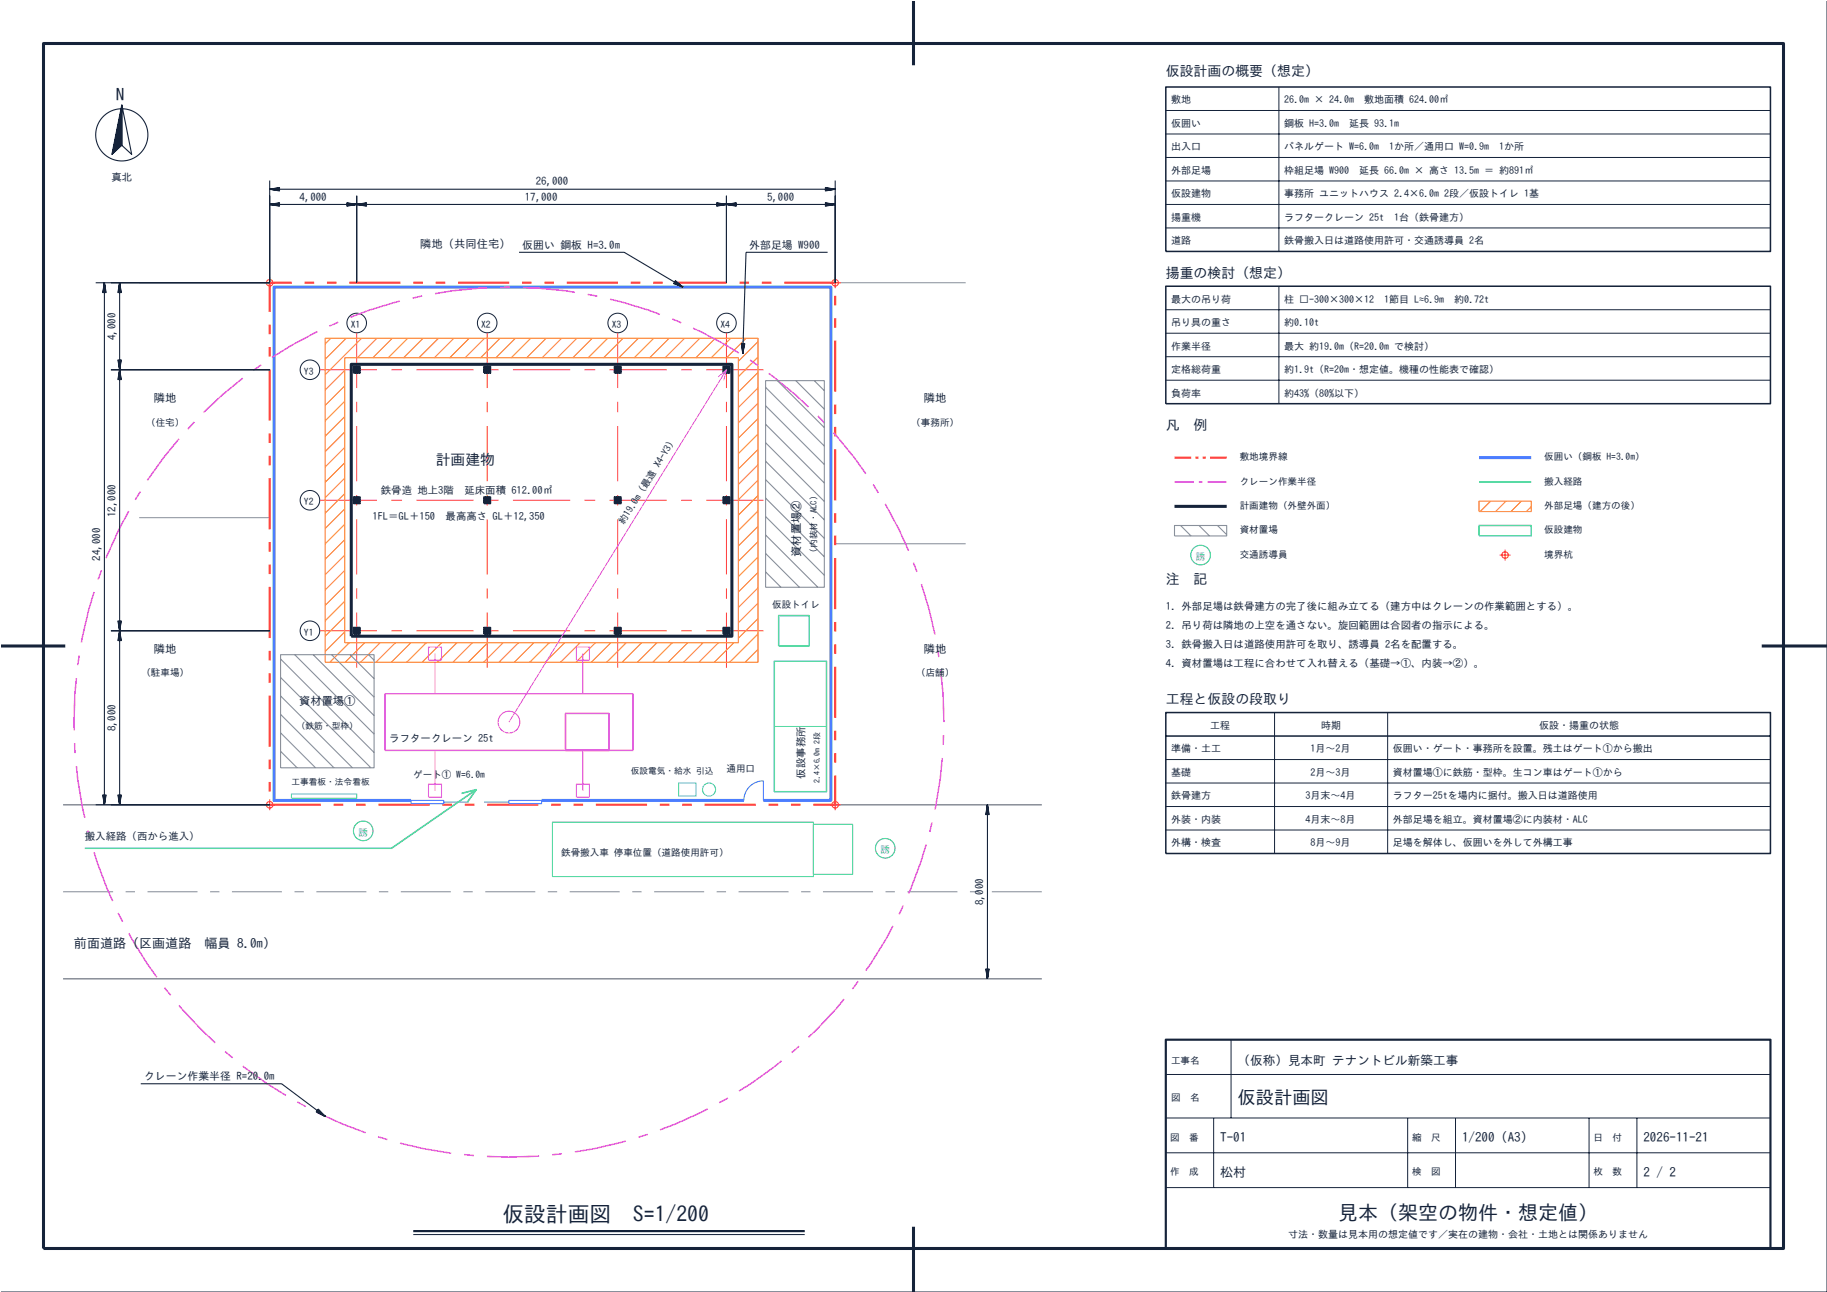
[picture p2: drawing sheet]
<svg xmlns="http://www.w3.org/2000/svg" width="420mm" height="297mm" viewBox="0 0 420 297" stroke-linecap="round" stroke-linejoin="round" font-family="sans-serif">
<g fill="none" stroke="#15233a" stroke-width=".23">
<path d="M0 0h420v297h-420zM294 20v37.8M268 25.4h139M268 30.8h139M268 36.2h139M268 41.6h139M268 47h139M268 52.4h139M268 71.2h139M268 76.6h139M294 65.8v27M268 82h139"/>
<path d="M268 87.4h139M268 174.6h139M268 180h139M293 163.8v32.4M319 163.8v32.4M268 185.4h139M268 190.8h139M283 239v18M268 247h139M268 257h139M279 257v16M323.6 257v16"/>
<path d="M334.6 257v16M365.3 257v16M376.3 257v16M268 265h139M268 273h139M95 283.8h90"/>
<circle cx="82" cy="74.2" r="2.25"/>
<circle cx="112" cy="74.2" r="2.25"/>
<circle cx="142" cy="74.2" r="2.25"/>
<circle cx="167" cy="74.2" r="2.25"/>
<circle cx="71.3" cy="85" r="2.25"/>
<circle cx="71.3" cy="115" r="2.25"/>
<circle cx="71.3" cy="145" r="2.25"/>
</g>
<path d="M10 10h400v277h-400zM210 0v15M80.7 83.7h87.5v62.5h-87.5zM270 116.4h12M0 148.5h15M405 148.5h15M210 282v15" fill="none" stroke="#15233a" stroke-width=".7" stroke-linecap="butt"/>
<path d="M14.5 185h47.5M192 185h47.5M14.5 225h225" fill="none" stroke="#8a8f98" stroke-width=".35"/>
<path d="M14.5 205h225" fill="none" stroke="#8a8f98" stroke-width=".23" stroke-dasharray="11.5 2.9 2.2 2.9" stroke-linecap="butt"/>
<path d="M62 47.5v17.5h-30M192 47.5v17.5h30M32 119h30M192 125h30" fill="none" stroke="#8a8f98" stroke-width=".23"/>
<path d="M62 185h130v-120h-130v120" fill="none" stroke="#ff4040" stroke-width=".5" stroke-dasharray="11.8 2.9 2.2 2.9 2.2 2.9" stroke-linecap="butt"/>
<path d="M270 105.2h12" fill="none" stroke="#ff4040" stroke-width=".5" stroke-dasharray="3.8 1 .7 1 .7 1" stroke-linecap="butt"/>
<g fill="none" stroke="#ff4040" stroke-width=".25">
<path d="M60.7 65h2.5M62 63.7v2.5M190.7 65h2.5M192 63.7v2.5M344.7 127.6h2.5M346 126.3v2.5M60.7 185h2.5M62 183.7v2.5M190.7 185h2.5M192 183.7v2.5"/>
<circle cx="62" cy="65" r=".75"/>
<circle cx="192" cy="65" r=".75"/>
<circle cx="346" cy="127.6" r=".75"/>
<circle cx="62" cy="185" r=".75"/>
<circle cx="192" cy="185" r=".75"/>
</g>
<path d="M82 153.5v-77M112 153.5v-77M142 153.5v-77M167 153.5v-77" fill="none" stroke="#ff4040" stroke-width=".23" stroke-dasharray="12.7 3.2 2.4 3.2" stroke-linecap="butt"/>
<path d="M73.5 85h102M73.5 115h102M73.5 145h102" fill="none" stroke="#ff4040" stroke-width=".23" stroke-dasharray="13.2 3.3 2.5 3.3" stroke-linecap="butt"/>
<g fill="none" stroke="#15233a" stroke-width=".35">
<path d="M268 20h139v37.8h-139zM268 65.8h139v27h-139zM81.2 84.2h1.5v1.5h-1.5zM81.4 84.2l-.2 .2M81.9 84.2l-.7 .7M82.3 84.2l-1.1 1.1M82.7 84.2l-1.5 1.5M82.7 85.5l-.2 .2M82.7 85.1l-.6 .6M82.7 84.6l-1.1 1.1M111.2 84.2h1.5v1.5h-1.5zM111.6 84.2l-.4 .4"/>
<path d="M112 84.2l-.8 .8M112.4 84.2l-1.2 1.2M112.7 85.2l-.5 .5M112.7 84.8l-.9 .9M112.7 84.3l-1.4 1.4M112.7 85.6l-.1 .1M141.2 84.2h1.5v1.5h-1.5zM141.2 84.3h.1M141.7 84.2l-.5 .5M142.1 84.2l-.9 .9M142.5 84.2l-1.3 1.3M142.7 85.7h.1"/>
<path d="M142.7 85.3l-.4 .4M142.7 84.9l-.8 .8M142.7 84.5l-1.2 1.2M166.2 84.2h1.5v1.5h-1.5zM166.3 84.2l-.1 .1M166.7 84.2l-.5 .5M167.1 84.2l-.9 .9M167.6 84.2l-1.4 1.4M167.7 85.3l-.4 .4M167.7 84.9l-.8 .8M167.7 84.5l-1.2 1.2M81.2 114.2h1.5v1.5h-1.5z"/>
<path d="M81.6 114.2l-.4 .4M82 114.2l-.8 .8M82.4 114.2l-1.2 1.2M82.7 115.6l-.1 .1M82.7 115.2l-.5 .5M82.7 114.8l-.9 .9M82.7 114.3l-1.4 1.4M111.2 114.2h1.5v1.5h-1.5zM111.2 114.3h.1M111.7 114.2l-.5 .5M112.1 114.2l-.9 .9M112.5 114.2l-1.3 1.3"/>
<path d="M112.7 115.7h.1M112.7 115.3l-.4 .4M112.7 114.9l-.8 .8M112.7 114.5l-1.2 1.2M141.2 114.2h1.5v1.5h-1.5zM141.4 114.2l-.2 .2M141.8 114.2l-.6 .6M142.2 114.2l-1 1M142.7 114.2l-1.5 1.5M142.7 115l-.7 .7M142.7 114.6l-1.1 1.1M142.7 115.4l-.3 .3"/>
<path d="M166.2 114.2h1.5v1.5h-1.5zM166.4 114.2l-.2 .2M166.8 114.2l-.6 .6M167.3 114.2l-1.1 1.1M167.7 114.2l-1.5 1.5M167.7 115.5l-.2 .2M167.7 115l-.7 .7M167.7 114.6l-1.1 1.1M81.2 144.2h1.5v1.5h-1.5zM81.2 144.3h.1M81.7 144.2l-.5 .5M82.1 144.2l-.9 .9"/>
<path d="M82.5 144.2l-1.3 1.3M82.7 145.7h.1M82.7 145.3l-.4 .4M82.7 144.9l-.8 .8M82.7 144.5l-1.2 1.2M111.2 144.2h1.5v1.5h-1.5zM111.4 144.2l-.2 .2M111.8 144.2l-.6 .6M112.2 144.2l-1 1M112.7 144.2l-1.5 1.5M112.7 145.4l-.3 .3M112.7 145l-.7 .7"/>
<path d="M112.7 144.6l-1.1 1.1M141.2 144.2h1.5v1.5h-1.5zM141.5 144.2l-.3 .3M141.9 144.2l-.7 .7M142.4 144.2l-1.2 1.2M142.7 145.6l-.1 .1M142.7 145.1l-.6 .6M142.7 144.7l-1 1M142.7 144.3l-1.4 1.4M166.2 144.2h1.5v1.5h-1.5zM166.5 144.2l-.3 .3M167 144.2l-.8 .8"/>
<path d="M167.4 144.2l-1.2 1.2M167.7 145.6l-.1 .1M167.7 145.2l-.5 .5M167.7 144.7l-1 1M167.7 144.3l-1.4 1.4M268 163.8h139v32.4h-139zM268 169.2h139"/>
</g>
<g fill="none" stroke="#ff8a1f" stroke-width=".25">
<path d="M74.7 77.7h99.5v74.5h-99.5zM76.1 77.7l-1.4 1.4M79.6 77.7l-4.9 4.9M83.1 77.7l-8.4 8.4M86.7 77.7l-4.5 4.5M90.2 77.7l-4.5 4.5M93.7 77.7l-4.5 4.5M97.3 77.7l-4.5 4.5M100.8 77.7l-4.5 4.5M104.3 77.7l-4.5 4.5M107.9 77.7l-4.5 4.5M111.4 77.7l-4.5 4.5"/>
<path d="M115 77.7l-4.5 4.5M118.5 77.7l-4.5 4.5M122 77.7l-4.5 4.5M125.6 77.7l-4.5 4.5M129.1 77.7l-4.5 4.5M132.6 77.7l-4.5 4.5M136.2 77.7l-4.5 4.5M139.7 77.7l-4.5 4.5M143.2 77.7l-4.5 4.5M146.8 77.7l-4.5 4.5M150.3 77.7l-4.5 4.5M153.8 77.7l-4.5 4.5"/>
<path d="M157.4 77.7l-4.5 4.5M160.9 77.7l-4.5 4.5M164.4 77.7l-4.5 4.5M168 77.7l-4.5 4.5M171.5 77.7l-4.5 4.5M174.2 78.6l-4.5 4.5M79.2 82.2h90.5v65.5h-90.5zM79.2 99.3l-4.5 4.5M79.2 95.8l-4.5 4.5M79.2 92.2l-4.5 4.5M79.2 88.7l-4.5 4.5M79.2 85.2l-4.5 4.5"/>
<path d="M174.2 99.8l-4.5 4.5M174.2 96.2l-4.5 4.5M174.2 92.7l-4.5 4.5M174.2 89.2l-4.5 4.5M174.2 85.6l-4.5 4.5M174.2 82.1l-4.5 4.5M79.2 117l-4.5 4.5M79.2 113.5l-4.5 4.5M79.2 109.9l-4.5 4.5M79.2 106.4l-4.5 4.5M79.2 102.8l-4.5 4.5M174.2 117.4l-4.5 4.5"/>
<path d="M174.2 113.9l-4.5 4.5M174.2 110.4l-4.5 4.5M174.2 106.8l-4.5 4.5M174.2 103.3l-4.5 4.5M340 115.2h12v2.4h-12zM342.7 115.2l-2.4 2.4M346.2 115.2l-2.4 2.4M349.7 115.2l-2.4 2.4M352 116.5l-1.1 1.1M79.2 138.2l-4.5 4.5M79.2 134.7l-4.5 4.5M79.2 131.1l-4.5 4.5"/>
<path d="M79.2 127.6l-4.5 4.5M79.2 124.1l-4.5 4.5M79.2 120.5l-4.5 4.5M174.2 138.7l-4.5 4.5M174.2 135.1l-4.5 4.5M174.2 131.6l-4.5 4.5M174.2 128.1l-4.5 4.5M174.2 124.5l-4.5 4.5M174.2 121l-4.5 4.5M79.2 145.3l-4.5 4.5M79.2 141.7l-4.5 4.5M80.3 147.7l-4.5 4.5"/>
<path d="M83.8 147.7l-4.5 4.5M87.4 147.7l-4.5 4.5M90.9 147.7l-4.5 4.5M94.4 147.7l-4.5 4.5M98 147.7l-4.5 4.5M101.5 147.7l-4.5 4.5M105.1 147.7l-4.5 4.5M108.6 147.7l-4.5 4.5M112.1 147.7l-4.5 4.5M115.7 147.7l-4.5 4.5M119.2 147.7l-4.5 4.5M122.7 147.7l-4.5 4.5"/>
<path d="M126.3 147.7l-4.5 4.5M129.8 147.7l-4.5 4.5M133.3 147.7l-4.5 4.5M136.9 147.7l-4.5 4.5M140.4 147.7l-4.5 4.5M143.9 147.7l-4.5 4.5M147.5 147.7l-4.5 4.5M151 147.7l-4.5 4.5M154.6 147.7l-4.5 4.5M158.1 147.7l-4.5 4.5M161.6 147.7l-4.5 4.5M165.2 147.7l-4.5 4.5"/>
<path d="M168.7 147.7l-4.5 4.5M174.2 149.3l-2.9 2.9M174.2 145.7l-6.5 6.5M174.2 142.2l-4.5 4.5"/>
</g>
<path d="M340 105.2h12M94.5 184h-31.5v-118h128v118h-15.5M124.5 184h46.5" fill="none" stroke="#4c7dff" stroke-width=".7" stroke-linecap="butt"/>
<path d="M94.5 184h7.5v.7h-7.5zM117 184h7.5v.7h-7.5zM171 184a4.5 4.5 0 0 1 4.5-4.5v4.5" fill="none" stroke="#4c7dff" stroke-width=".25"/>
<path d="M102 184.4h15" fill="none" stroke="#4c7dff" stroke-width=".25" stroke-dasharray="5.7 3.6" stroke-linecap="butt"/>
<path d="M88.5 159.5h57v13h-57zM130 164h10v8.5h-10z" fill="none" stroke="#e65ce6" stroke-width=".35"/>
<g fill="none" stroke="#e65ce6" stroke-width=".25">
<path d="M98.5 148.7h3v3h-3zM100 150.2v9.3M132.5 148.7h3v3h-3zM134 150.2v9.3M100 172.5v9.2M134 172.5v9.2M98.5 180.2h3v3h-3zM132.5 180.2h3v3h-3z"/>
<circle cx="117" cy="166" r="2.5"/>
</g>
<path d="M217 166a100 100 0 0 0-148.1-87.7 100 100 0 0 0-5.6 172 100 100 0 0 0 153.5-77.8l.2-6.5" fill="none" stroke="#e65ce6" stroke-width=".35" stroke-dasharray="12 3 2.3 3" stroke-linecap="butt"/>
<path d="M270 110.8h12" fill="none" stroke="#e65ce6" stroke-width=".35" stroke-dasharray="4.5 1.1 .8 1.1" stroke-linecap="butt"/>
<path d="M167 85l-50 81M167 85l-.6 2.4M167 85l-1.9 1.6" fill="none" stroke="#e65ce6" stroke-width=".23"/>
<g fill="none" stroke="#15233a" stroke-width=".25">
<path d="M25.7 35.5h.1M25.8 35.3h.1M25.8 35.2h.2M25.8 35.1h.4M25.8 35h.5M25.8 34.9h.6M25.9 34.7h.6M25.9 34.6h.8M25.9 34.5h.9M25.9 34.4h1M26 34.3h1.1M26 34.1h1.2"/>
<path d="M26 34h1.3M26 33.9h1.5M26.1 33.8h1.5M26.1 33.7h1.6M26.1 33.5h1.7M26.1 33.4h1.9M26.2 33.3h1.8M26.2 33.2h1.8M26.2 33.1h1.8M26.2 32.9h1.8M26.3 32.8h1.7M26.3 32.7h1.7"/>
<path d="M26.3 32.6h1.7M26.3 32.5h1.7M26.4 32.3h1.6M26.4 32.2h1.6M26.4 32.1h1.6M26.4 32h1.6M26.4 31.9h1.6M26.5 31.7h1.5M26.5 31.6h1.5M26.5 31.5h1.5M26.5 31.4h1.5M26.6 31.3h1.4"/>
<path d="M26.6 31.1h1.4M26.6 31h1.4M26.6 30.9h1.4M26.7 30.8h1.3M26.7 30.7h1.3M26.7 30.5h1.3M26.7 30.4h1.3M26.8 30.3h1.2M26.8 30.2h1.2M26.8 30.1h1.2M26.8 29.9h1.2M26.9 29.8h1.1"/>
<path d="M26.9 29.7h1.1M26.9 29.6h1.1M26.9 29.5h1.1M27 29.3h1M27 29.2h1M27 29.1h1M27 29h1M27 28.9h1M27.1 28.7h.9M27.1 28.6h.9M27.1 28.5h.9M27.1 28.4h.9"/>
<path d="M27.2 28.3h.8M27.2 28.1h.8M27.2 28h.8M27.2 27.9h.8M27.3 27.8h.7M27.3 27.7h.7M27.3 27.5h.7M27.3 27.4h.7M27.4 27.3h.6M27.4 27.2h.6M27.4 27.1h.6M27.4 26.9h.6"/>
<path d="M27.5 26.8h.5M27.5 26.7h.5M27.5 26.6h.5M27.5 26.5h.5M27.6 26.3h.4M27.6 26.2h.4M27.6 26.1h.4M27.6 26h.4M27.6 25.9h.4M27.7 25.7h.3M27.7 25.6h.3M27.7 25.5h.3"/>
<path d="M27.7 25.4h.3M27.8 25.3h.2M27.8 25.1h.2M27.8 25h.2M27.8 24.9h.2M27.9 24.8h.1M27.9 24.7h.1M27.9 24.5h.1M27.9 24.4h.1M28 24.3h.1M28 24.2h.1M28 24.1v9.3l-2.3 2.1z"/>
<path d="M62 43.5l2.2-.4v.8zM62 47l2.2-.4v.8zM62 41.5v23.5h-40M62 43.5h130M62 43.5l2.2 .1M62 43.5l2.2 .2M62 43.5l2.2 .3M62 47h130M62 47l2.2 .1M62 47l2.2 .2M62 47l2.2 .3M64.2 43.2l-2.2 .3"/>
<path d="M64.2 43.3l-2.2 .2M64.2 43.4l-2.2 .1M64.2 46.7l-2.2 .3M64.2 46.8l-2.2 .2M64.2 46.9l-2.2 .1M79.7 46.6l2.3 .4-2.3 .4zM79.7 46.9l4.5 .2M79.7 46.8l4.5 .4M79.7 46.7l4.5 .6M82 47l2.2-.4v.8zM82 45v20M84.2 46.7l-4.5 .6"/>
<path d="M84.2 46.8l-4.5 .4M84.2 46.9l-4.5 .2M119.3 58h24.2l13.5 8M164.7 46.6l2.3 .4-2.3 .4zM164.7 46.9l4.5 .2M164.7 46.8l4.5 .4M164.7 46.7l4.5 .6M167 47l2.2-.4v.8zM167 45v20M169.2 46.7l-4.5 .6M169.2 46.8l-4.5 .4M169.2 46.9l-4.5 .2"/>
<path d="M189.7 43.1l2.3 .4-2.3 .4zM189.7 46.6l2.3 .4-2.3 .4zM189.7 43.4l2.3 .1M189.7 43.3l2.3 .2M189.7 43.2l2.3 .3M189.7 46.9l2.3 .1M189.7 46.8l2.3 .2M189.7 46.7l2.3 .3M190.2 58h-18.7l-.8 23.2M192 41.5v23.5M192 43.5l-2.3 .3M192 43.5l-2.3 .2"/>
<path d="M192 43.5l-2.3 .1M192 47l-2.3 .3M192 47l-2.3 .2M192 47l-2.3 .1M24 65l.4 2.2h-.8zM24 65v120M24 65l.3 2.2M24 65l.2 2.2M24 65l.1 2.2M24 65l-.1 2.2M24 65l-.2 2.2M24 65l-.3 2.2"/>
<path d="M27.5 65l.4 2.2h-.8zM27.5 65v120M27.5 65l.3 2.2M27.5 65l.2 2.2M27.5 65l.1 2.2M27.5 65l-.1 2.2M27.5 65l-.2 2.2M27.5 65l-.3 2.2M154.9 65.1l2.1 .9M155 65l2 1M155 64.9l2 1.1M155.1 64.8l1.9 1.2"/>
<path d="M155.2 64.7l1.8 1.3M155.2 64.6l1.8 1.4M155.3 64.5l1.7 1.5-2.1-.8zM170.4 79h.8l-.5 2.2zM170.5 79l.2 2.2M170.6 79l.1 2.2M170.7 79v2.2M170.9 79l-.2 2.2M171 79l-.3 2.2M171.1 79l-.4 2.2M25.5 85h36.5M27.1 82.7h.8l-.4 2.3z"/>
<path d="M27.2 82.7l.6 4.5M27.3 82.7l.2 2.3M27.4 82.7l.2 4.5M27.5 85l.4 2.2h-.8zM27.5 85l.2 2.2M27.6 82.7l-.2 4.5M27.7 82.7l-.4 4.5M27.8 82.7l-.6 4.5M25.5 145h36.5M27.1 142.7h.8l-.4 2.3zM27.2 142.7l.6 4.5M27.3 142.7l.4 4.5"/>
<path d="M27.4 142.7l.2 4.5M27.5 145l.4 2.2h-.8zM27.6 142.7l-.2 4.5M27.7 142.7l-.4 4.5M27.8 142.7l-.6 4.5M22 185h40M23.6 182.7h.8l-.4 2.3zM23.7 182.7l.3 2.3M23.8 182.7l.2 2.3M23.9 182.7l.1 2.3M24.1 182.7l-.1 2.3M24.2 182.7l-.2 2.3"/>
<path d="M24.3 182.7l-.3 2.3M27.1 182.7h.8l-.4 2.3zM27.2 182.7l.3 2.3M27.3 182.7l.2 2.3M27.4 182.7l.1 2.3M27.6 182.7l-.1 2.3M27.7 182.7l-.2 2.3M27.8 182.7l-.3 2.3M227 185l.4 2.2h-.8zM227 185v40M227 185l.3 2.2M227 185l.2 2.2"/>
<path d="M227 185l.1 2.2M227 185l-.1 2.2M227 185l-.2 2.2M227 185l-.3 2.2M226.6 222.7h.8l-.4 2.3zM226.7 222.7l.3 2.3M226.8 222.7l.2 2.3M226.9 222.7l.1 2.3M227.1 222.7l-.1 2.3M227.2 222.7l-.2 2.3M227.3 222.7l-.3 2.3M32.4 249.1h32.3l10 7.5"/>
<path d="M72.8 255.5l1.9 1.1M72.8 255.4l1.9 1.2M72.9 255.4l1.8 1.2M73 255.2l1.7 1.4M73.1 255.1l1.6 1.5M73.1 255l1.6 1.6M73.2 255l1.5 1.6-2-1z"/>
<circle cx="28" cy="31" r="6"/>
</g>
<g fill="none" stroke="#4cd964" stroke-width=".25">
<path d="M127 189h60v12.5h-60zM187 189.5h9v11.5h-9z"/>
<circle cx="276" cy="127.6" r="2.25"/>
<circle cx="83.5" cy="191" r="2.25"/>
<circle cx="203.5" cy="195" r="2.25"/>
</g>
<path d="M340 110.8h12M109.5 181.5l-19.5 13.5h-70.5M109.5 181.5l-2 2.9M109.5 181.5l-3.4 .9" fill="none" stroke="#4cd964" stroke-width=".35"/>
<path d="M340 120.8h12v2.4h-12zM178 152h12v30h-12zM179 141.5h7v7h-7z" fill="none" stroke="#35d0e6" stroke-width=".35"/>
<path d="M178 167h12" fill="none" stroke="#35d0e6" stroke-width=".23"/>
<g fill="none" stroke="#35d0e6" stroke-width=".25">
<path d="M156 180h4v3h-4zM67 182.5h15v1h-15z"/>
<circle cx="163" cy="181.5" r="1.5"/>
</g>
<g fill="none" stroke="#8a8f98" stroke-width=".25">
<path d="M176 87.5h13.5v47.5h-13.5zM176 89l13.5 13.5M176 93.3l13.5 13.5M176 97.5l13.5 13.5M178.7 87.5l10.8 10.8M182.9 87.5l6.6 6.6M187.2 87.5l2.3 2.3M176 101.8l13.5 13.5M176 106l13.5 13.5M176 110.3l13.5 13.5M176 114.5l13.5 13.5M176 118.7l13.5 13.5"/>
<path d="M176 123l12 12M176 127.2l7.8 7.8M176 131.5l3.5 3.5M270 120.8h12v2.4h-12zM271.4 120.8l2.4 2.4M275.6 120.8l2.4 2.4M279.9 120.8l2.1 2.1M64.5 150.5h21.5v26h-21.5zM64.5 151.5l21.5 21.5M64.5 155.7l20.8 20.8M64.5 160l16.5 16.5M67.8 150.5l18.2 18.2"/>
<path d="M72 150.5l14 14M76.2 150.5l9.8 9.8M80.5 150.5l5.5 5.5M84.7 150.5l1.3 1.3M64.5 164.2l12.3 12.3M64.5 168.5l8 8M64.5 172.7l3.8 3.8"/>
</g>
<path d="M268 239h139v48h-139zM95 283h90" fill="none" stroke="#15233a" stroke-width=".5"/>
<g fill="#fff">
<path d="M0 0h420z"/>
<path d="M0 0v297z"/>
<path d="M420 0v297z"/>
<path d="M0 297l420 .1z"/>
</g>
<text font-size="5" fill="#15233a" x="115.5" y="281">仮設計画図　S=1/200</text>
<text font-size="4.6" fill="#15233a" x="307.6" y="280.4">見本（架空の物件・想定値）</text>
<text font-size="4.2" fill="#15233a" x="284.5" y="253.8">仮設計画図</text>
<text font-size="4" fill="#15233a" x="26.6" y="23.2">N</text>
<text font-size="3.4" fill="#15233a" x="100.2" y="107">計画建物</text>
<g font-size="3.2" fill="#15233a">
<text x="268" y="17.5">仮設計画の概要（想定）</text>
<text x="268" y="63.8">揚重の検討（想定）</text>
<text x="268" y="98.8">凡　例</text>
<text x="268" y="134.2">注　記</text>
<text x="268" y="161.8">工程と仮設の段取り</text>
</g>
<g font-size="3" fill="#15233a">
<text x="17" y="218">前面道路（区画道路　幅員 8.0m）</text>
<text x="280.5" y="262.6">T-01</text>
<text x="336.1" y="262.6">1/200（A3）</text>
<text x="377.8" y="262.6">2026-11-21</text>
<text x="280.5" y="270.6">松村</text>
<text x="377.8" y="270.6">2 / 2</text>
</g>
<text font-size="2.9" fill="#15233a" x="284.5" y="244.9">（仮称）見本町 テナントビル新築工事</text>
<g font-size="2.6" fill="#15233a">
<text x="96.6" y="57">隣地（共同住宅）</text>
<text x="35.4" y="92.5">隣地</text>
<text x="212.4" y="92.5">隣地</text>
<text x="184" y="128" transform="rotate(-90 184 128)">資材置場②</text>
<text x="35.4" y="150">隣地</text>
<text x="212.4" y="150">隣地</text>
<text x="68.7" y="162">資材置場①</text>
</g>
<g font-size="2.5" fill="#15233a">
<text x="68.8" y="46.1">4,000</text>
<text x="120.6" y="46.1">17,000</text>
<text x="123.1" y="42.6">26,000</text>
<text x="176.3" y="46.1">5,000</text>
<text x="120.1" y="57.1">仮囲い 鋼板 H=3.0m</text>
<text x="172.2" y="57.1">外部足場 W900</text>
<text x="26.6" y="78.1" transform="rotate(-90 26.6 78.1)">4,000</text>
<text x="26.6" y="118.8" transform="rotate(-90 26.6 118.8)">12,000</text>
<text x="23.1" y="128.8" transform="rotate(-90 23.1 128.8)">24,000</text>
<text x="26.6" y="168.1" transform="rotate(-90 26.6 168.1)">8,000</text>
<text x="226.1" y="208.1" transform="rotate(-90 226.1 208.1)">8,000</text>
<text x="33.1" y="248.3">クレーン作業半径 R=20.0m</text>
</g>
<g font-size="2.4" fill="#15233a">
<text x="25.6" y="41.5">真北</text>
<text x="87.6" y="113.5">鉄骨造 地上3階　延床面積 612.00㎡</text>
<text x="85.6" y="119.5">1FL＝GL＋150　最高高さ GL＋12,350</text>
<text x="268" y="140.2">1．外部足場は鉄骨建方の完了後に組み立てる（建方中はクレーンの作業範囲とする）。</text>
<text x="268" y="144.6">2．吊り荷は隣地の上空を通さない。旋回範囲は合図者の指示による。</text>
<text x="268" y="149">3．鉄骨搬入日は道路使用許可を取り、誘導員 2名を配置する。</text>
<text x="268" y="153.4">4．資材置場は工程に合わせて入れ替える（基礎→①、内装→②）。</text>
<text x="89.5" y="170.5">ラフタークレーン 25t</text>
<text x="185" y="179" transform="rotate(-90 185 179)">仮設事務所</text>
<text x="19.5" y="193">搬入経路（西から進入）</text>
</g>
<g font-size="2.3" fill="#15233a">
<text x="269.2" y="23.7">敷地</text>
<text x="295.2" y="23.7">26.0m × 24.0m　敷地面積 624.00㎡</text>
<text x="269.2" y="29.1">仮囲い</text>
<text x="295.2" y="29.1">鋼板 H=3.0m　延長 93.1m</text>
<text x="269.2" y="34.6">出入口</text>
<text x="295.2" y="34.6">パネルゲート W=6.0m　1か所／通用口 W=0.9m　1か所</text>
<text x="269.2" y="39.9">外部足場</text>
<text x="295.2" y="39.9">枠組足場 W900　延長 66.0m × 高さ 13.5m ＝ 約891㎡</text>
<text x="269.2" y="45.3">仮設建物</text>
<text x="295.2" y="45.3">事務所 ユニットハウス 2.4×6.0m 2段／仮設トイレ 1基</text>
<text x="269.2" y="50.8">揚重機</text>
<text x="295.2" y="50.8">ラフタークレーン 25t　1台（鉄骨建方）</text>
<text x="269.2" y="56.1">道路</text>
<text x="295.2" y="56.1">鉄骨搬入日は道路使用許可・交通誘導員 2名</text>
<text x="269.2" y="69.5">最大の吊り荷</text>
<text x="295.2" y="69.5">柱 □-300×300×12　1節目 L≈6.9m　約0.72t</text>
<text x="269.2" y="74.9">吊り具の重さ</text>
<text x="295.2" y="74.9">約0.10t</text>
<text x="269.2" y="80.4">作業半径</text>
<text x="295.2" y="80.4">最大 約19.0m（R=20.0m で検討）</text>
<text x="269.2" y="85.7">定格総荷重</text>
<text x="295.2" y="85.7">約1.9t（R=20m・想定値。機種の性能表で確認）</text>
<text x="269.2" y="91.1">負荷率</text>
<text x="295.2" y="91.1">約43%（80%以下）</text>
<text x="278.2" y="167.5">工程</text>
<text x="303.7" y="167.5">時期</text>
<text x="353.8" y="167.5">仮設・揚重の状態</text>
<text x="269.2" y="172.9">準備・土工</text>
<text x="301.3" y="172.9">1月〜2月</text>
<text x="320.2" y="172.9">仮囲い・ゲート・事務所を設置。残土はゲート①から搬出</text>
<text x="269.2" y="178.3">基礎</text>
<text x="301.3" y="178.3">2月〜3月</text>
<text x="320.2" y="178.3">資材置場①に鉄筋・型枠。生コン車はゲート①から</text>
<text x="269.2" y="183.7">鉄骨建方</text>
<text x="300.1" y="183.7">3月末〜4月</text>
<text x="320.2" y="183.7">ラフター25tを場内に据付。搬入日は道路使用</text>
<text x="269.2" y="189.1">外装・内装</text>
<text x="300.1" y="189.1">4月末〜8月</text>
<text x="320.2" y="189.1">外部足場を組立。資材置場②に内装材・ALC</text>
<text x="269.2" y="194.5">外構・検査</text>
<text x="301.3" y="194.5">8月〜9月</text>
<text x="320.2" y="194.5">足場を解体し、仮囲いを外して外構工事</text>
<text x="296.1" y="284.6">寸法・数量は見本用の想定値です／実在の建物・会社・土地とは関係ありません</text>
</g>
<g font-size="2.2" fill="#15233a">
<text x="80.6" y="75.4">X1</text>
<text x="110.6" y="75.4">X2</text>
<text x="140.6" y="75.4">X3</text>
<text x="165.6" y="75.4">X4</text>
<text x="69.9" y="86.1">Y3</text>
<text x="33.6" y="98">（住宅）</text>
<text x="209.5" y="98">（事務所）</text>
<text x="285" y="105.8">敷地境界線</text>
<text x="355" y="105.8">仮囲い（鋼板 H=3.0m）</text>
<text x="285" y="111.4">クレーン作業半径</text>
<text x="355" y="111.4">搬入経路</text>
<text x="69.9" y="116.1">Y2</text>
<text x="285" y="117">計画建物（外壁外面）</text>
<text x="355" y="117">外部足場（建方の後）</text>
<text x="143.4" y="120.8" transform="rotate(-58 143.4 120.8)">約19.0m（最遠 X4-Y3）</text>
<text x="285" y="122.6">資材置場</text>
<text x="355" y="122.6">仮設建物</text>
<text x="285" y="128.2">交通誘導員</text>
<text x="355" y="128.2">境界杭</text>
<text x="177.5" y="139.7">仮設トイレ</text>
<text x="69.9" y="146.1">Y1</text>
<text x="32.5" y="155.5">（駐車場）</text>
<text x="210.6" y="155.5">（店舗）</text>
<text x="95" y="178.7">ゲート① W=6.0m</text>
<text x="167" y="177.5">通用口</text>
<text x="129" y="196.7">鉄骨搬入車 停車位置（道路使用許可）</text>
<text x="269.2" y="244.6">工事名</text>
<text x="269.2" y="253.2">図　名</text>
<text x="269" y="262.2">図　番</text>
<text x="324.6" y="262.2">縮　尺</text>
<text x="366.3" y="262.2">日　付</text>
<text x="269" y="270.2">作　成</text>
<text x="324.6" y="270.2">検　図</text>
<text x="366.3" y="270.2">枚　数</text>
</g>
<g font-size="2.2" fill="#4cd964">
<text x="274.9" y="128.7">誘</text>
<text x="82.4" y="192.1">誘</text>
<text x="202.4" y="196.1">誘</text>
</g>
<g font-size="2" fill="#15233a">
<text x="187.7" y="128" transform="rotate(-90 187.7 128)">（内装材・ALC）</text>
<text x="68.2" y="167.5">（鉄筋・型枠）</text>
<text x="145" y="178">仮設電気・給水 引込</text>
<text x="67" y="180.5">工事看板・法令看板</text>
</g>
<text font-size="1.8" fill="#15233a" x="188.5" y="180" transform="rotate(-90 188.5 180)">2.4×6.0m 2段</text>
</svg>
